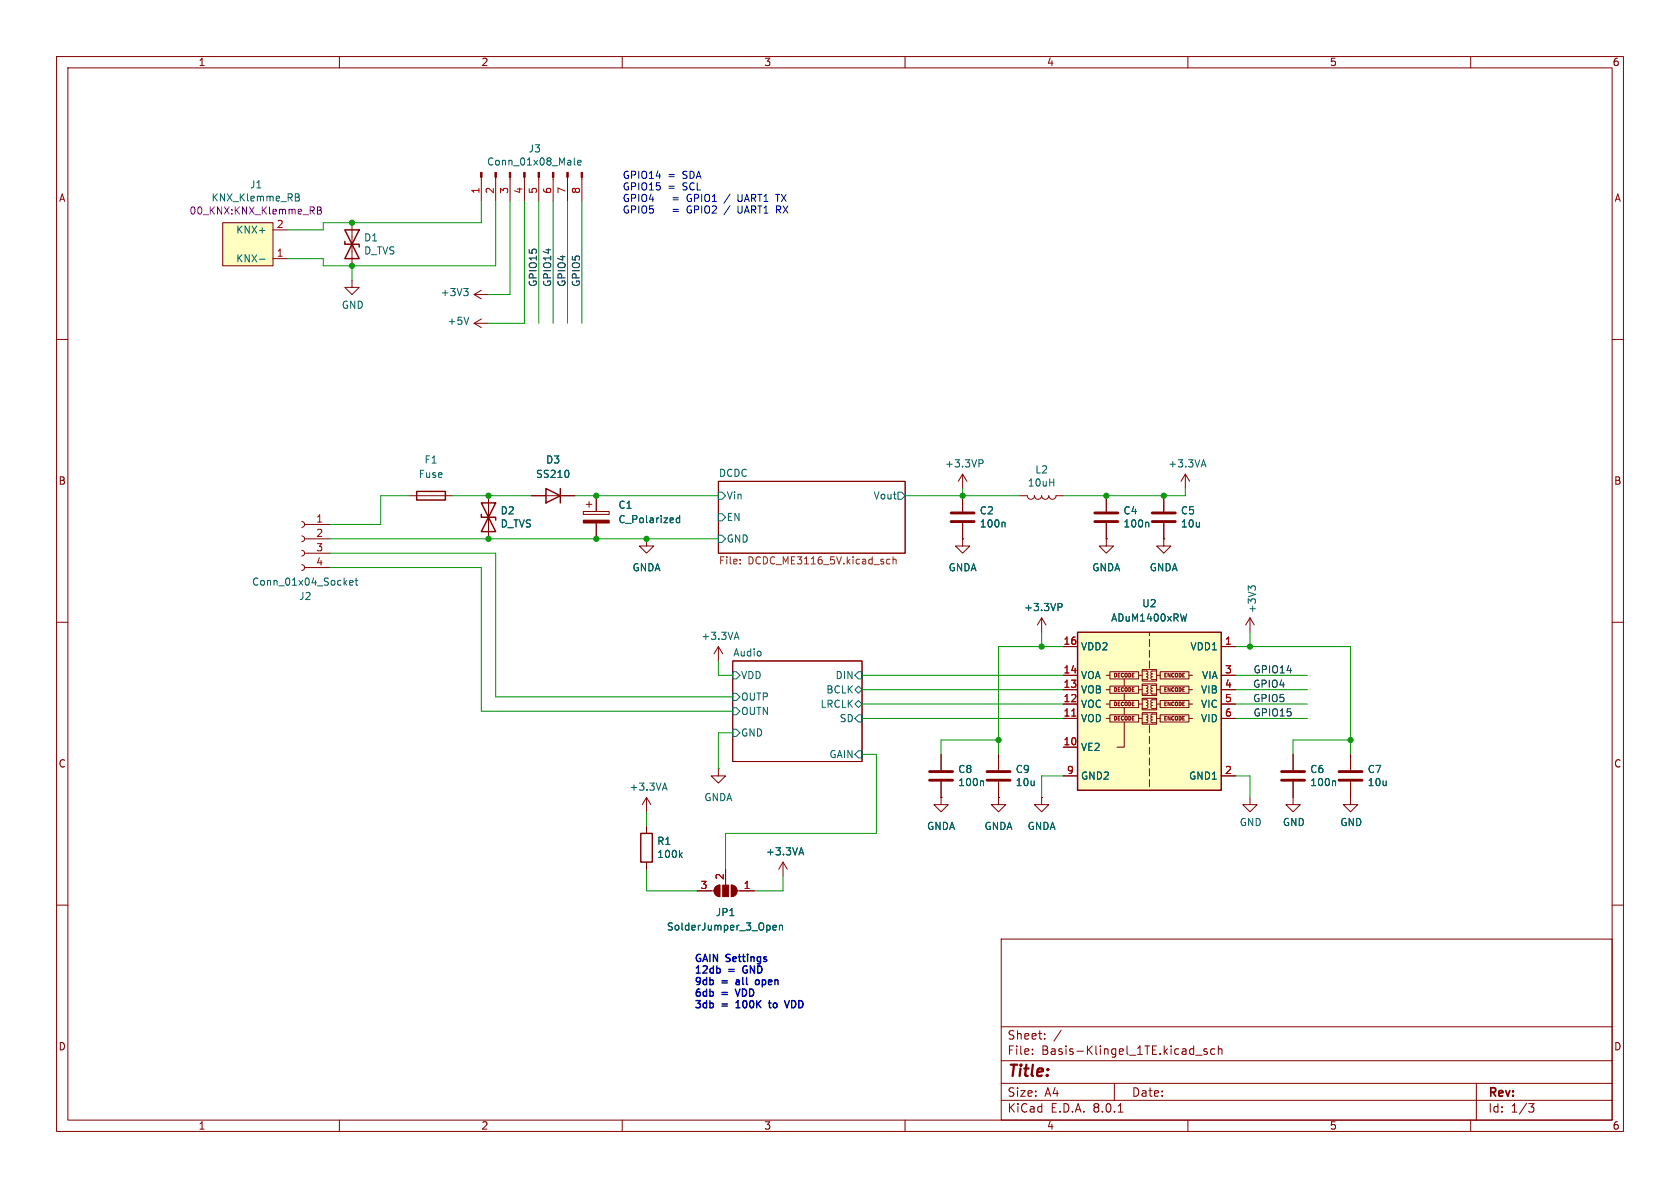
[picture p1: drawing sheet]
<svg xmlns="http://www.w3.org/2000/svg" width="297mm" height="210mm" viewBox="0 0 297 210" stroke-linecap="round" stroke-linejoin="round" font-family="sans-serif">
<g fill="none" stroke="#840000" stroke-width=".18">
<path d="M10 10h277v190h-277zM12 12h273v186h-273zM60 10v2M110 10v2M160 10v2M210 10v2M260 10v2M62.2 39.4v7.6M10 60h2M62.2 49.5v1.3h1.3l-1.3 1.3-1.2-1.3h1.2M83.8 57.2l1.3 .7M83.8 57.2h2.6"/>
<path d="M83.8 52.1l1.3 .7M83.8 52.1h2.6M85.1 56.4l-1.3 .8M85.1 51.3l-1.3 .8M285 60h2M53.3 99.8l.4 .2 .1 .3-.1 .4-.4 .1M53.3 97.3l.4 .1 .1 .4-.1 .3-.4 .2M53.3 94.7l.4 .2 .1 .4-.1 .3-.4 .2M53.3 92.2l.4 .2 .1 .3-.1 .4-.4 .1M53.8 97.8h4.6M53.8 95.3h4.6M53.8 92.7h4.6"/>
<path d="M72.4 87.6h7.6M86.4 87.6v7.7M94 87.6h7.6M103.1 90.4h4.6v.5h-4.6zM103.6 89.2h1M104.1 88.6v1.1M105.4 87.6v2.8M105.4 92.5v2.8M114.3 95.3v1.2h1.3l-1.3 1.3-1.3-1.3h1.3M114.3 95.3h.1M127 85.1h33v12.7h-33zM170.2 95.3v1.2h1.2l-1.2 1.3-1.3-1.3h1.3"/>
<path d="M170.2 95.3h.1M170.2 83.8l-.8 1.3M170.2 83.8v2.6M170.2 87.6v2.8M170.2 92.5v2.8M170.2 83.8l.7 1.3M180.3 87.6h1.3a.64 .64 0 0 0 .6 .7 .64 .64 0 0 0 .7-.7 .64 .64 0 0 0 .6 .7 .64 .64 0 0 0 .6-.7 .64 .64 0 0 0 .7 .7 .64 .64 0 0 0 .6-.7 .64 .64 0 0 0 .7 .7 .64 .64 0 0 0 .6-.7h1.3M209.5 83.8l-.7 1.3M209.5 83.8v2.6M209.5 83.8l.8 1.3M10 110h2M53.8 100.3h4.6"/>
<path d="M127 114.3l-.8 1.3M127 114.3v2.5M127 114.3l.8 1.3M129.5 116.8h22.9v17.8h-22.9zM184.1 109.2l-.7 1.3M184.1 109.2v2.6M184.1 109.2l.8 1.3M285 110h2M127 135.9v1.3h1.3l-1.3 1.2-1.3-1.2h1.3M127 135.9h.1M166.4 133.4v2.7M166.4 138.2v2.8"/>
<path d="M176.5 133.4v2.7M176.5 138.2v2.8M10 160h2M114.3 141v2.5M114.3 146.1v1.2M114.3 152.4v1.3M114.3 141l-.8 1.2M114.3 141l.8 1.2M123.2 157.5h3M126.5 156.8l.8-.3v2a1.02 1.02 0 0 1-1-.6 1.02 1.02 0 0 1 .2-1.1zM128.3 153.7v2.8M129.3 156.5a1.02 1.02 0 0 1 1 1 1.02 1.02 0 0 1-1 1z"/>
<path d="M130.3 157.5h3M138.4 152.4l-.7 1.3M138.4 152.4v2.5M138.4 152.4l.8 1.3M166.4 141v1.2h1.2l-1.2 1.3-1.3-1.3h1.3M166.4 141h.1M176.5 141v1.2h1.3l-1.3 1.3-1.2-1.3h1.2M176.5 141h.1M184.1 141v1.2h1.3l-1.3 1.3-1.2-1.3h1.2M184.1 141h.1M221 141v1.2h1.2l-1.2 1.3-1.3-1.3h1.3M228.6 141v1.2h1.3l-1.3 1.3-1.3-1.3h1.3"/>
<path d="M285 160h2M177 166h108v32h-108zM60 198v2M110 198v2M160 198v2M177 194.5h108M177 191.5h108M177 187.5h108M177 181.5h108M182.5 186.3v.1M182.5 185.5v.1M184.7 183.6v.1"/>
<path d="M184.7 182.8v.1M187.6 182.1l-1.3 2M197 191.5v3M197.7 196.6h.8M210 198v2M211.4 186.5h1.1M213.4 185.5l-.4-.1-.2 .2 .1 .2 .5 .2v.3h-.6M214.7 185.5l-.4-.1-.3 .3v.4l.2 .2h.5M215.4 185.5l.2-.1 .4 .1v.9M215.4 184.9v1.5M260 198v2M261 191.5v6.5"/>
<path d="M270.2 195.1h1l-.5 .6 .4 .1 .1 .5-.3 .3h-.4"/>
</g>
<g fill="none" stroke="#006464" stroke-width=".18">
<path d="M82 51h.8l-.5 .5M82.5 51.5l.3 .2v.3l-.3 .3M82.9 56.1l-.4 1.2M100.5 83.4v.8M120.2 91.1v1.3M120.2 91.6h-.4l-.2 .2 .1 .5h.5M127 94.6h.6l.7 .7-.7 .6h-.6zM127 90.8h.6l.7 .6-.7 .7h-.6zM127 87h.6l.7 .6-.7 .7h-.6zM158.7 87h.7l.6 .6-.6 .7h-.7zM173.1 81.3h.5l.2 .2-.1 .4h-.6M177.5 92.3l.2 .2v.7"/>
<path d="M212.5 82.2h.6M212.8 81.3l.4 1.2M61.8 103l.6-.1v-.2l-.4-.1-.2 .2 .1 .6h.5M62.8 102.6h.5M63 102.2v1.1l.3 .1M129.5 118.7h.7l.6 .7-.6 .6h-.7zM129.9 112.7h.6M130.2 111.8l.4 1.2M151.8 118.7h.6v1.3h-.6l-.7-.6zM187 106.7h.5l.3 .2-.2 .4h-.6M117.2 139.3h.6M117.5 138.4l.4 1.3"/>
<path d="M129.5 125.1h.7l.6 .6-.6 .7h-.7zM129.5 122.6h.7l.6 .6-.6 .6h-.7zM129.5 128.9h.7l.6 .6-.6 .7h-.7zM151.1 124.5l.7-.7 .6 .7-.6 .6zM151.1 121.9l.7-.6 .6 .6-.6 .7zM151.8 126.4h.6v1.2h-.6l-.7-.6zM151.8 132.7h.6v1.3h-.6l-.7-.6zM173.7 138l.2 .2v.7M120.2 151.1l.4 .5M120.6 150.7l-.5 .5M141.4 150.8h.6M141.7 149.9l.4 1.2"/>
<path d="M136.6 164l.7-.1-.1-.3h-.4l-.2 .1 .1 .6h.5M137.8 163.7l.2-.1h.3v.8M137.8 163.6v.8"/>
</g>
<path d="M130.8 99.6v.1M130.8 98.9v.1M156.9 99.6h.4M156.9 98.9h.4M157.9 99l.2-.1h.3v.8M157.9 98.4v1.3" fill="none" stroke="#725600" stroke-width=".18"/>
<path d="M61 42.7v.5h2.5v.5M61 40.6l2.5 5.1h-2.5l2.5-5.1zM73.7 86.9h5v1.5h-5zM85.1 90.9v.5h2.5v.5M85.1 88.9l2.5 5.1h-2.5l2.5-5.1zM96.5 86.4l2.6 1.2-2.6 1.3zM99.1 86.4v2.5M113.3 147.3h2v5.1h-2z" fill="none" stroke="#840000" stroke-width=".25"/>
<g fill="#840000" stroke="#840000" stroke-width=".18">
<path d="M103.1 91.9h4.6v.6h-4.6z"/>
<path d="M129.3 156.5a1.02 1.02 0 0 1 1 1 1.02 1.02 0 0 1-1 1z"/>
<path d="M127.8 156.5h1v2h-1z"/>
<path d="M126.5 156.8l.8-.3v2a1.02 1.02 0 0 1-1-.6 1.02 1.02 0 0 1 .2-1.1z"/>
</g>
<path d="M168.1 92.2h4.1M168.1 90.7h4.1M164.3 137.9h4.1M164.3 136.4h4.1M174.5 137.9h4.1M174.5 136.4h4.1" fill="none" stroke="#840000" stroke-width=".51"/>
<path d="M39.4 39.4h8.9v7.6h-8.9z" fill="#ffffc2"/>
<g fill="none" stroke="#840000" stroke-width=".18">
<path d="M39.4 39.4h8.9v7.6h-8.9zM85.1 31.3v4.3M87.6 31.3v4.3M90.2 31.3v4.3M92.7 31.3v4.3M95.2 31.3v4.3M97.8 31.3v4.3M100.3 31.3v4.3M102.9 31.3v4.3M48.3 45.7h2.5M48.3 40.6h2.5M195.6 95.3v1.2h1.2l-1.2 1.3-1.3-1.3h1.3"/>
<path d="M195.6 95.3h.1M195.6 87.6v2.8M195.6 92.5v2.8M205.7 95.3v1.2h1.3l-1.3 1.3-1.2-1.3h1.2M205.7 95.3h.1M205.7 87.6v2.8M205.7 92.5v2.8M221 109.2l-.8 1.3M221 109.2v2.6M221 109.2l.7 1.3M228.6 133.4v2.7M228.6 138.2v2.8"/>
<path d="M238.8 133.4v2.7M238.8 138.2v2.8"/>
</g>
<path d="M52.2 34.3l.6 .1 .1 .2-.3 .3M52.2 34.9h.4M52.6 34.9l.3 .2v.3l-.7 .1M101.5 27.9v1.1l.2 .2M102.1 28.8l.6-.2v-.2l-.4-.1-.2 .2 .1 .6h.5M45.9 45.8h.9M202.9 92.3l.2 .2v.7M221.2 104l-.5-.4v.7M221.2 103.8l.2-.2h.3l.2 .2M235.9 138l.2 .2v.7" fill="none" stroke="#006464" stroke-width=".18"/>
<path d="M55.1 37.2l.5 .6M55.5 36.7v.4M56.1 36.6h.4l.3 .2-.3 .4 .3 .1v.3l-.2 .2h-.5zM56.1 37.2h.4" fill="none" stroke="#840084" stroke-width=".18"/>
<g fill="#840000" stroke="#840000" stroke-width=".18">
<path d="M102.7 30.5h.3v.8h-.3z"/>
<path d="M100.2 30.5h.3v.8h-.3z"/>
<path d="M97.7 30.5h.2v.8h-.2z"/>
<path d="M95.1 30.5h.3v.8h-.3z"/>
<path d="M92.6 30.5h.2v.8h-.2z"/>
<path d="M90 30.5h.3v.8h-.3z"/>
<path d="M87.5 30.5h.3v.8h-.3z"/>
<path d="M85 30.5h.2v.8h-.2z"/>
</g>
<path d="M193.5 92.2h4.1M193.5 90.7h4.1M203.7 92.2h4.1M203.7 90.7h4.1M226.6 137.9h4M226.6 136.4h4M236.7 137.9h4.1M236.7 136.4h4.1" fill="none" stroke="#840000" stroke-width=".51"/>
<path d="M190.5 111.8h25.4v27.9h-25.4z" fill="#ffffc2"/>
<g fill="none" stroke="#840000" stroke-width=".18">
<path d="M86.4 87.6v2.6M86.4 92.7v2.6M94 87.6h2.5M99.1 87.6h2.5M105.4 87.6v2.8M105.4 92.5v2.8M114.3 95.3h.1M170.2 95.3h.1M170.2 87.6v2.8M170.2 92.5v2.8M195.6 95.3h.1M195.6 87.6v2.8"/>
<path d="M195.6 92.5v2.8M205.7 95.3h.1M205.7 87.6v2.8M205.7 92.5v2.8M188 119.4h2.5M188 114.3h2.5M195.6 119.4h.6M196.2 118.7h5.1v1.3h-5.1zM201.3 119.4h.6M201.9 118.4h2.6v2h-2.6zM201.9 118.6l1 .1v.3l-.2 .1 .2 .1v.2l-.2 .2 .2 .3-.1 .2h-.9M203.2 111.8v.6"/>
<path d="M203.2 113v1.3M203.2 114.9v1.3M203.2 116.8v1.3M204.5 118.6h-.9l-.1 .3 .2 .2-.2 .2 .2 .3-.2 .2v.3h1M204.5 119.4h.6M205.1 118.7h5.1v1.3h-5.1zM210.2 119.4h.6M215.9 119.4h2.5M215.9 114.3h2.5M166.4 133.4v2.7M166.4 138.2v2.8M176.5 133.4v2.7"/>
<path d="M176.5 138.2v2.8M188 127h2.5M188 124.5h2.5M188 121.9h2.5M188 132.1h2.5M188 137.2h2.5M195.6 127h.6M195.6 124.5h.6M195.6 121.9h.6M196.2 126.4h5.1v1.2h-5.1zM196.2 123.8h5.1v1.3h-5.1zM196.2 121.3h5.1v1.3h-5.1z"/>
<path d="M198.8 127.6v4.5h-1.3M198.8 120v1.3M198.8 122.6v1.2M198.8 125.1v1.3M201.3 127h.6M201.3 124.5h.6M201.3 121.9h.6M201.9 126h2.6v2h-2.6zM201.9 123.4h2.6v2.1h-2.6zM201.9 120.9h2.6v2h-2.6zM201.9 126.2l1 .1v.3l-.2 .1 .2 .1v.2l-.2 .3 .2 .2-.1 .3h-.9M201.9 123.7l1 .1v.3l-.2 .1 .2 .1v.2l-.2 .2 .2 .3-.1 .2h-.9"/>
<path d="M201.9 121.2h1v.3l-.2 .2 .2 .1v.2l-.2 .2 .2 .2-.1 .3h-.9M203.2 128.3v1.2M203.2 130.2v1.2M203.2 132.1v1.3M203.2 134v1.3M203.2 135.9v1.3M203.2 137.8v1.3M204.5 126.2h-.9l-.1 .3 .2 .2-.2 .3 .2 .3-.2 .1v.3l1 .1M204.5 123.7h-.9l-.1 .3 .2 .2-.2 .2 .2 .3-.2 .2v.2l1 .1M204.5 121.2h-.9l-.1 .2 .2 .3-.2 .2 .2 .3-.2 .1v.3l1 .1M204.5 127h.6M204.5 124.5h.6"/>
<path d="M204.5 121.9h.6M205.1 126.4h5.1v1.2h-5.1zM205.1 123.8h5.1v1.3h-5.1zM205.1 121.3h5.1v1.3h-5.1zM210.2 127h.6M210.2 124.5h.6M210.2 121.9h.6M215.9 127h2.5M215.9 124.5h2.5M215.9 121.9h2.5M215.9 137.2h2.5M228.6 133.4v2.7"/>
<path d="M228.6 138.2v2.8M238.8 138.2v4h1.2l-1.2 1.3-1.3-1.3h1.3M238.8 133.4v2.7M114.3 146.1v1.2M114.3 152.4v1.3M123.2 157.5h2.5M128.3 153.7v2.5M130.8 157.5h2.5M166.4 141h.1M176.5 141h.1M184.1 141h.1"/>
</g>
<path d="M190.5 111.8h25.4v27.9h-25.4z" fill="none" stroke="#840000" stroke-width=".25"/>
<path d="M189.5 126.6h.7" fill="none" stroke="#a90000" stroke-width=".18"/>
<g fill="none" stroke="#006464" stroke-width=".18">
<path d="M100.5 83.4v.8M120.2 91.1v1.3M120.2 91.6h-.4l-.2 .2 .1 .5h.5M177.5 92.3l.2 .2v.7M202.9 92.3l.2 .2v.7M187 106.7h.5l.3 .2-.2 .4h-.6M209.8 108.5l-.3 1.3M173.7 138l.2 .2v.7M235.9 138l.2 .2v.7M120.2 151.1l.4 .5M120.6 150.7l-.5 .5M141.4 150.8h.6"/>
<path d="M141.7 149.9l.4 1.2M136.6 164l.7-.1-.1-.3h-.4l-.2 .1 .1 .6h.5M137.8 163.7l.2-.1h.3v.8M137.8 163.6v.8"/>
</g>
<path d="M130 174.8l.4 1.3M130.1 178.1h.7M130.2 173.6v.4M130.2 177.2h-.1M131.3 171.3l.1 .5M134.2 173.3l-.4-.1-.2 .3 .1 .5 .3 .1 .2-.2M135.9 177.3h.4M136 176.9v1.1l.3 .1M139.5 176.9l-.4 1.2" fill="none" stroke="#0000c2" stroke-width=".25"/>
<path d="M129.1 34.3l-1.1 1.6M129.1 36.3l-1.1 1.7M130.5 34.4v1l.1 .2h.3M130.5 36.4v1l.1 .2 .3 .1M137.1 34.4h.7M137.3 36.4l.6 .1M137.5 34.4v1.2M137.6 37.1l.4 .6M137.9 37l-.6 .1" fill="none" stroke="#0000c2" stroke-width=".18"/>
<g fill="none" stroke="#009600" stroke-width=".18">
<path d="M85.1 35.6v3.8h-28v1.2h-6.3M87.6 35.6v11.4h-30.5v-1.3h-6.3M90.2 35.6v16.5h-3.8M92.7 35.6v21.6h-6.3M95.2 35.6v21.6M97.8 35.6v21.6M100.3 35.6v21.6M102.9 35.6v21.6M62.2 47v2.5M58.4 95.3h68.6M58.4 97.8h29.2v25.4h41.9M72.4 87.6h-5.1v5.1h-8.9"/>
<path d="M80 87.6h14M101.6 87.6h25.4M160 87.6h20.3M170.2 86.4v1.2M209.5 86.4v1.2h-21.5M58.4 100.3h26.7v25.4h44.4M127 116.8v2.6h2.5M152.4 119.4h35.6M184.1 111.8v2.5M188 114.3h-11.5v19.1M218.4 119.4h12.7M218.4 114.3h20.4v19.1"/>
<path d="M221 111.8v2.5M129.5 129.5h-2.5v6.4M152.4 121.9h35.6M152.4 124.5h35.6M152.4 127h35.6M152.4 133.4h2.5v13.9h-26.6v6.4M176.5 130.8h-10.1v2.6M188 137.2h-3.9v3.8M218.4 121.9h12.7M218.4 124.5h12.7M218.4 127h12.7M218.4 137.2h2.6v3.8"/>
<path d="M238.8 130.8h-10.2v2.6M114.3 143.5v2.6M114.3 153.7v3.8h8.9M138.4 154.9v2.6h-5.1"/>
</g>
<g fill="#009600" stroke="#009600" stroke-width=".18">
<circle cx="114.3" cy="95.3" r=".46"/>
<circle cx="105.4" cy="95.3" r=".46"/>
<circle cx="105.4" cy="87.6" r=".46"/>
<circle cx="86.4" cy="95.3" r=".46"/>
<circle cx="86.4" cy="87.6" r=".46"/>
<circle cx="176.5" cy="130.8" r=".46"/>
<circle cx="170.2" cy="87.6" r=".46"/>
<circle cx="62.2" cy="47" r=".46"/>
<circle cx="62.2" cy="39.4" r=".46"/>
<circle cx="184.1" cy="114.3" r=".46"/>
<circle cx="195.6" cy="87.6" r=".46"/>
<circle cx="238.8" cy="130.8" r=".46"/>
<circle cx="205.7" cy="87.6" r=".46"/>
<circle cx="221" cy="114.3" r=".46"/>
</g>
<text font-size="2.8" fill="#840000" x="178" y="190.9">Title:</text>
<g font-size="2.1" fill="#840000">
<text x="178" y="184">Sheet:</text>
<text x="178" y="186.7">File:</text>
<text x="184.1" y="186.7">Basis-Klingel_1TE.kicad_sch</text>
<text x="178" y="196.9">KiCad</text>
<text x="178" y="194.1">Size:</text>
<text x="184.7" y="194.1">A4</text>
<text x="185.7" y="196.9">E.D.A.</text>
<text x="193.3" y="196.9">8.0.1</text>
<text x="200" y="194.1">Date:</text>
<text x="263" y="194.3">Rev:</text>
<text x="263" y="196.9">Id:</text>
<text x="267.1" y="196.9">1/3</text>
</g>
<g font-size="1.8" fill="#840000">
<text x="35" y="11.9">1</text>
<text x="85" y="11.9">2</text>
<text x="135" y="11.9">3</text>
<text x="185" y="11.9">4</text>
<text x="235" y="11.9">5</text>
<text x="285" y="11.9">6</text>
<text x="10.3" y="35.9">A</text>
<text x="285.3" y="35.9">A</text>
<text x="10.3" y="85.9">B</text>
<text x="285.3" y="85.9">B</text>
<text x="10.3" y="135.9">C</text>
<text x="285.3" y="135.9">C</text>
<text x="10.3" y="185.9">D</text>
<text x="285.3" y="185.9">D</text>
<text x="35" y="199.9">1</text>
<text x="85" y="199.9">2</text>
<text x="135" y="199.9">3</text>
<text x="185" y="199.9">4</text>
<text x="235" y="199.9">5</text>
<text x="285" y="199.9">6</text>
</g>
<g font-size="1.8" fill="#006464">
<text x="86" y="29.5">Conn_01x08_Male</text>
<text x="93.3" y="27.2">J3</text>
<text x="37.3" y="35.8">KNX_Klemme_RB</text>
<text x="44.1" y="33.5">J1</text>
<text x="41.7" y="41.5">KNX+</text>
<text x="41.7" y="46.6">KNX-</text>
<text x="64.3" y="42.9">D1</text>
<text x="64.3" y="45.2">D_TVS</text>
<text x="77.8" y="52.6">+3V3</text>
<text x="60.3" y="54.8">GND</text>
<text x="79" y="57.6">+5V</text>
<text x="74.9" y="82.1">F1</text>
<text x="96.4" y="82.1">D3</text>
<text x="167" y="82.8">+3.3VP</text>
<text x="182.9" y="83.9">L2</text>
<text x="206.4" y="82.8">+3.3VA</text>
<text x="73.9" y="84.7">Fuse</text>
<text x="94.7" y="84.7">SS210</text>
<text x="127" y="84.4">DCDC</text>
<text x="128.4" y="88.5">Vin</text>
<text x="154.3" y="88.5">Vout</text>
<text x="181.6" y="86.2">10uH</text>
<text x="88.4" y="91.1">D2</text>
<text x="88.4" y="93.4">D_TVS</text>
<text x="109.2" y="90.1">C1</text>
<text x="109.2" y="92.7">C_Polarized</text>
<text x="128.4" y="92.3">EN</text>
<text x="173.1" y="91.1">C2</text>
<text x="173.1" y="93.4">100n</text>
<text x="198.5" y="91.1">C4</text>
<text x="198.5" y="93.4">100n</text>
<text x="208.7" y="91.1">C5</text>
<text x="208.7" y="93.4">10u</text>
<text x="111.7" y="101.2">GNDA</text>
<text x="128.4" y="96.1">GND</text>
<text x="167.6" y="101.2">GNDA</text>
<text x="193" y="101.2">GNDA</text>
<text x="203.2" y="101.2">GNDA</text>
<text x="44.5" y="103.7">Conn_01x04_Socket</text>
<text x="52.8" y="106.3">J2</text>
<text x="201.8" y="107.5">U2</text>
<text x="123.9" y="113.3">+3.3VA</text>
<text x="181" y="108.2">+3.3VP</text>
<text x="196.3" y="110.1">ADuM1400xRW</text>
<text x="222.2" y="108.5" transform="rotate(-90 222.2 108.5)">+3V3</text>
<text x="129.5" y="116.1">Audio</text>
<text x="191" y="115.2">VDD2</text>
<text x="210.4" y="115.2">VDD1</text>
<text x="130.9" y="124.1">OUTP</text>
<text x="130.9" y="120.2">VDD</text>
<text x="145" y="125.3">LRCLK</text>
<text x="146" y="122.8">BCLK</text>
<text x="147.6" y="120.2">DIN</text>
<text x="191" y="125.3">VOC</text>
<text x="191" y="122.8">VOB</text>
<text x="191" y="120.2">VOA</text>
<text x="212.2" y="122.8">VIB</text>
<text x="212.2" y="125.3">VIC</text>
<text x="212.4" y="120.2">VIA</text>
<text x="130.9" y="126.6">OUTN</text>
<text x="130.9" y="130.4">GND</text>
<text x="148.3" y="127.9">SD</text>
<text x="191" y="127.9">VOD</text>
<text x="212.2" y="127.9">VID</text>
<text x="146.5" y="134.2">GAIN</text>
<text x="169.3" y="136.9">C8</text>
<text x="179.5" y="136.9">C9</text>
<text x="191" y="132.9">VE2</text>
<text x="231.5" y="136.9">C6</text>
<text x="241.7" y="136.9">C7</text>
<text x="111.2" y="140">+3.3VA</text>
<text x="124.4" y="141.8">GNDA</text>
<text x="169.3" y="139.2">100n</text>
<text x="179.5" y="139.2">10u</text>
<text x="191" y="138">GND2</text>
<text x="210.1" y="138">GND1</text>
<text x="231.5" y="139.2">100n</text>
<text x="241.7" y="139.2">10u</text>
<text x="116.1" y="149.6">R1</text>
<text x="163.8" y="146.9">GNDA</text>
<text x="173.9" y="146.9">GNDA</text>
<text x="181.6" y="146.9">GNDA</text>
<text x="219.1" y="146.2">GND</text>
<text x="226.7" y="146.2">GND</text>
<text x="236.9" y="146.2">GND</text>
<text x="116.1" y="151.9">100k</text>
<text x="135.3" y="151.4">+3.3VA</text>
<text x="117.8" y="164.7">SolderJumper_3_Open</text>
<text x="126.4" y="162.2">JP1</text>
</g>
<g font-size="1.8" fill="#a90000">
<text x="84.8" y="34.4" transform="rotate(-90 84.8 34.4)">1</text>
<text x="87.4" y="34.4" transform="rotate(-90 87.4 34.4)">2</text>
<text x="89.9" y="34.4" transform="rotate(-90 89.9 34.4)">3</text>
<text x="92.5" y="34.4" transform="rotate(-90 92.5 34.4)">4</text>
<text x="95" y="34.4" transform="rotate(-90 95 34.4)">5</text>
<text x="97.5" y="34.4" transform="rotate(-90 97.5 34.4)">6</text>
<text x="100.1" y="34.4" transform="rotate(-90 100.1 34.4)">7</text>
<text x="102.6" y="34.4" transform="rotate(-90 102.6 34.4)">8</text>
<text x="48.8" y="40.4">2</text>
<text x="48.8" y="45.5">1</text>
<text x="55.8" y="92.5">1</text>
<text x="55.8" y="95">2</text>
<text x="55.8" y="97.5">3</text>
<text x="55.8" y="100.1">4</text>
<text x="187.9" y="119.1">14</text>
<text x="187.9" y="114">16</text>
<text x="216.5" y="114">1</text>
<text x="216.5" y="119.1">3</text>
<text x="187.9" y="124.2">12</text>
<text x="187.9" y="121.7">13</text>
<text x="216.5" y="121.7">4</text>
<text x="216.5" y="124.2">5</text>
<text x="187.9" y="131.8">10</text>
<text x="187.9" y="126.7">11</text>
<text x="216.5" y="126.7">6</text>
<text x="188.5" y="136.9">9</text>
<text x="216.5" y="136.9">2</text>
<text x="128" y="155.6" transform="rotate(-90 128 155.6)">2</text>
<text x="123.8" y="157.2">3</text>
<text x="131.4" y="157.2">1</text>
</g>
<g font-size="1.8" fill="#0000c2">
<text x="110" y="31.7">GPIO14</text>
<text x="110" y="33.7">GPIO15</text>
<text x="110" y="35.8">GPIO4</text>
<text x="118" y="31.7">=</text>
<text x="118" y="33.7">=</text>
<text x="119.2" y="35.8">=</text>
<text x="120.8" y="31.7">SDA</text>
<text x="120.8" y="33.7">SCL</text>
<text x="121.9" y="35.8">GPIO1</text>
<text x="131.3" y="35.8">UART1</text>
<text x="138.3" y="35.8">TX</text>
<text x="110" y="37.8">GPIO5</text>
<text x="119.2" y="37.8">=</text>
<text x="121.9" y="37.8">GPIO2</text>
<text x="131.3" y="37.8">UART1</text>
<text x="138.3" y="37.8">RX</text>
<text x="122.7" y="170.4">GAIN</text>
<text x="122.7" y="172.5">12db</text>
<text x="128.5" y="170.4">Settings</text>
<text x="128.9" y="172.5">=</text>
<text x="131.9" y="172.5">GND</text>
<text x="122.7" y="174.5">9db</text>
<text x="122.7" y="176.5">6db</text>
<text x="122.7" y="178.6">3db</text>
<text x="127.7" y="174.5">=</text>
<text x="127.7" y="176.5">=</text>
<text x="127.7" y="178.6">=</text>
<text x="130.7" y="174.5">all</text>
<text x="130.7" y="176.5">VDD</text>
<text x="130.7" y="178.6">100K</text>
<text x="134.7" y="174.5">open</text>
<text x="137.1" y="178.6">to</text>
<text x="140.4" y="178.6">VDD</text>
</g>
<text font-size="1.8" fill="#840084" x="33.4" y="38.1">00_KNX:KNX_Klemme_RB</text>
<g font-size="1.8" fill="#0f0f0f">
<text x="95" y="50.8" transform="rotate(-90 95 50.8)">GPIO15</text>
<text x="97.5" y="50.8" transform="rotate(-90 97.5 50.8)">GPIO14</text>
<text x="100.1" y="50.8" transform="rotate(-90 100.1 50.8)">GPIO4</text>
<text x="102.6" y="50.8" transform="rotate(-90 102.6 50.8)">GPIO5</text>
<text x="221.5" y="119.1">GPIO14</text>
<text x="221.4" y="121.7">GPIO4</text>
<text x="221.4" y="124.2">GPIO5</text>
<text x="221.5" y="126.7">GPIO15</text>
</g>
<g font-size="1.8" fill="#725600">
<text x="127" y="100.1">File:</text>
<text x="132.2" y="100.1">DCDC_ME3116_5V.kicad_sch</text>
</g>
<g font-size=".9" fill="#840000">
<text x="196.7" y="119.9">DECODE</text>
<text x="205.6" y="119.9">ENCODE</text>
<text x="196.7" y="125">DECODE</text>
<text x="196.7" y="122.5">DECODE</text>
<text x="205.6" y="125">ENCODE</text>
<text x="205.6" y="122.5">ENCODE</text>
<text x="196.7" y="127.5">DECODE</text>
<text x="205.6" y="127.5">ENCODE</text>
</g>
</svg>
